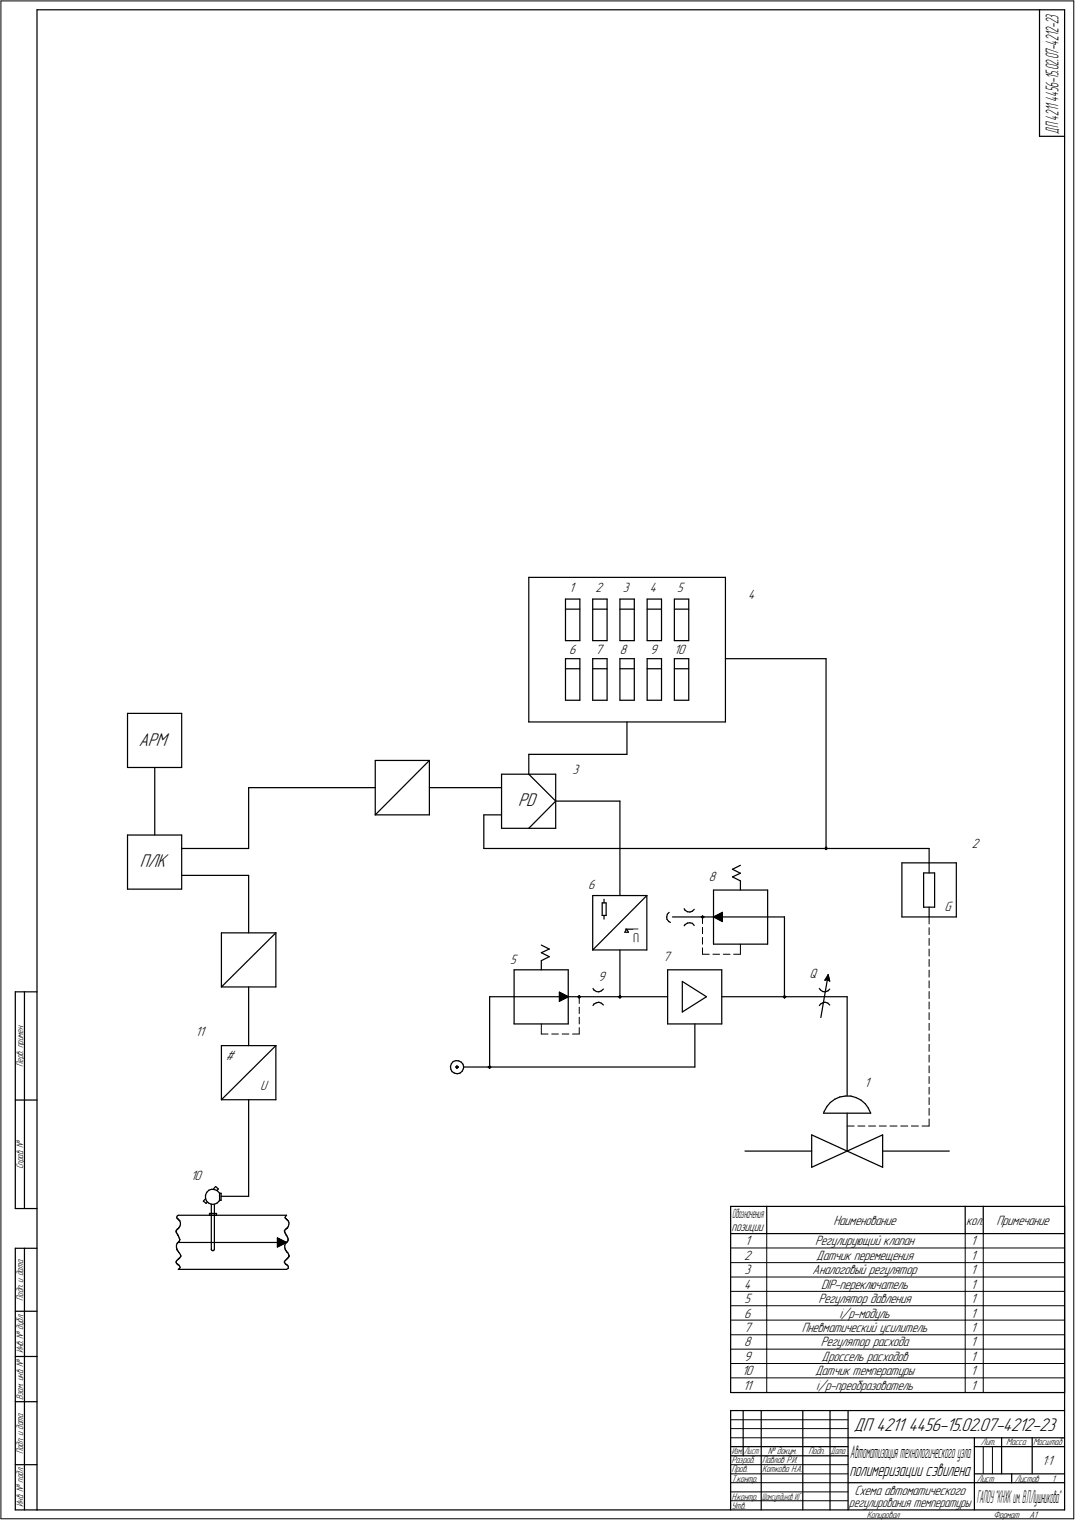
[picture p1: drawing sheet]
<svg xmlns="http://www.w3.org/2000/svg" width="595mm" height="842mm" viewBox="0 0 595 842" stroke-linecap="round" stroke-linejoin="round" font-family="sans-serif">
<g fill="none" stroke="#000" stroke-width=".68">
<path d="M20 5v832zM20 5h569zM576 5v71zM589 5v832zM576 76h13zM293 320h109zM293 320v80zM402 320v80zM313 332h8zM313 332v23zM313 337h8zM321 332v23z"/>
<path d="M328 332h8zM328 332v23zM328 337h8zM336 332v23zM343 332h8zM343 332v23zM343 337h8zM351 332v23zM358 332h8zM358 332v23zM358 337h8zM366 332v23z"/>
<path d="M373 332h8zM373 332v23zM373 337h8zM381 332v23zM313 355h8zM328 355h8zM343 355h8zM358 355h8zM373 355h8zM313 365h8zM313 365v23zM313 371h8z"/>
<path d="M321 365v23zM328 365h8zM328 365v23zM328 371h8zM336 365v23zM343 365h8zM343 365v23zM343 371h8zM351 365v23zM358 365h8zM358 365v23zM358 371h8z"/>
<path d="M366 365v23zM373 365h8zM373 365v23zM373 371h8zM381 365v23zM402 365h55zM457 365v105zM71 395h30zM71 395v30zM101 395v30zM293 400h109zM313 388h8z"/>
<path d="M328 388h8zM343 388h8zM347 400v18zM358 388h8zM373 388h8zM293 418v11zM293 418h54zM71 425h30zM86 425v38zM138 436h70zM138 436v34zM208 421h30z"/>
<path d="M208 421v30zM238 421v30zM238 421l-30 30zM238 436h40zM278 429h30zM278 429v30zM293 429l15 15zM308 429v30zM208 451h30zM268 451h10zM268 451v19zM278 459h30z"/>
<path d="M308 444l-15 15zM308 444h35zM343 444v52zM71 463h30zM71 463v30zM101 463v30zM101 470h37zM268 470h246zM499 478h31zM499 478v30zM514 478v6zM514 470v8z"/>
<path d="M530 478v30zM71 493h30zM101 485h37zM138 485v32zM328 496h30zM328 496v30zM334 498v2zM358 496v30zM358 496l-30 30zM395 493v30zM395 493h30zM406 486l4 2z"/>
<path d="M406 486l4-2zM406 482l4 2zM406 482l4-3zM410 488v5zM425 493v30zM511 484h6zM511 484v19zM517 484v19zM123 517h30zM123 517v30zM153 517v30zM333 500h3z"/>
<path d="M333 507h3zM333 500v7zM334 507v2zM336 500v7zM346 516h2zM346 515h7zM347 515l1 1zM347 515l-1 1zM369 508v1zM369 509l1 2zM369 506l2-1zM369 506v2z"/>
<path d="M370 511h1zM372 508h62zM379 503v1zM379 504l2 1zM379 512l2-1zM379 512v1zM381 505h1zM381 511h1zM382 505h1zM382 511l1 1zM383 512l1 1zM384 504l-1 1z"/>
<path d="M395 508l5 3zM395 508l5-3zM400 505v6zM434 508v44zM499 508h31zM511 503h6zM514 503v5zM285 537h30zM285 537v30zM300 532v5zM300 532l4-2zM300 528l4 2z"/>
<path d="M300 528l4-2zM300 524l4 2zM315 537v30zM328 526h30zM343 526v26zM370 537h30zM370 537v30zM395 523h30zM400 537v30zM8 549v121zM8 549h12zM14 549v121z"/>
<path d="M123 547h30zM123 547l30-30zM138 547v32zM271 552v39zM271 552h14zM285 552h25zM310 550v5zM310 555l5-3zM310 550l5 2zM315 552h55zM328 548h1zM329 548l1 1z"/>
<path d="M329 556h1zM329 556l-1 1zM330 549h2zM330 556l2-1zM332 549h1zM332 555l1 1zM333 549l1-1zM333 556l1 1zM378 544v17zM378 544l13 8zM400 552h69zM454 548h.1"/>
<path d="M454 548l2 1zM454 556h2zM454 556v1zM456 549h1zM456 556l1-1zM457 543h1zM457 549h1zM457 555l1 1zM458 543l1 1zM458 556l1 1zM459 540l-5 24zM459 540v4z"/>
<path d="M459 540l-2 3zM459 548l-1 1zM469 552v55zM123 579h30zM123 579v30zM153 579v30zM285 567h30zM370 567h30zM378 561l13-9zM385 567v24zM249 591l1 1zM250 592v2z"/>
<path d="M250 589l-1 2zM250 594l2 1zM251 588h1zM251 588l-1 1zM252 595h1zM252 588h2zM253 595h2zM254 588h1zM255 595l1-1zM255 588l1 2zM256 590l1 1zM257 592l-1 2z"/>
<path d="M257 591h128zM257 591v1zM8 609h12zM123 609h30zM123 609l30-30zM138 609v54zM456 617h26zM456 616v1zM458 613l-2 3zM460 611l2-2zM460 611l-2 2zM462 609l3-1z"/>
<path d="M465 608l3-1zM468 607h3zM469 617v21zM471 607l3 1zM474 608l3 1zM477 609l2 2zM479 611l2 3zM481 614l1 3zM412 638h37zM449 629v18zM449 629l40 18zM489 629v18z"/>
<path d="M489 638h37zM116 659h1zM116 659l-2 2zM117 659h2zM119 659l1 1zM119 657l2 2zM119 657l-1 2zM120 660l1-1zM120 660l2 1zM449 647l40-18zM8 670h12zM98 674v1z"/>
<path d="M98 675h.1M98 674h.1M98 674l1-1zM99 675h.1M99 673h60zM99 676h.1M99 680h.1M100 676h.1M100 679l-1 1zM100 676v2zM100 679h.1M100 678v1z"/>
<path d="M113 665l1 2zM114 662v2zM114 664v1zM114 664l-1 1zM114 667l1-1zM114 665l1 1zM114 661v1zM115 666l2 1zM116 673h4zM116 672v1zM116 672h4zM117 667v25z"/>
<path d="M117 667h2zM119 667v25zM119 667l1-1zM120 672v1zM120 666l1-1zM121 665h.1M122 661v4zM122 661h.1M122 665h.1M122 663h16zM158 674v1zM158 675h.1"/>
<path d="M158 674h.1M158 674l1-1zM159 675h.1M159 676h.1M159 676h1zM159 680h.1M160 676h.1M160 679l-1 1zM160 676v2zM160 679h.1M160 678v1zM405 668h129z"/>
<path d="M405 668v15zM425 668v15zM534 668h10zM534 668v15zM544 668h45zM544 668v15zM589 668v15zM8 692v145zM8 692h12zM14 692v145zM98 699v1zM98 699h.1"/>
<path d="M98 683h.1M98 682h.1M98 682v-1zM98 700h.1M98 691v1zM98 690v1zM98 692h.1M98 698v1zM98 698h1zM98 693h.1M98 689v1zM98 689h.1"/>
<path d="M98 684h.1M98 681h.1M98 693h1zM99 684h.1M99 693h.1M99 688h.1M99 685h.1M99 688h60zM99 698h.1M99 697h.1M99 694h.1M99 681h.1"/>
<path d="M99 685v1zM99 686h.1M99 694l1 1zM100 687h.1M100 687h-1zM100 696v1zM100 696h.1M100 695v1zM117 692v1zM117 692h.1M117 693h1zM118 693h.1"/>
<path d="M119 692l-1 1zM154 686v5zM154 691l5-3zM154 686l5 2zM157 699l1 1zM157 699h.1M158 682h.1M157 682h.1M157 682l1-1zM158 699v-1zM158 691v1zM158 690v1z"/>
<path d="M158 683h.1M158 700h.1M158 692h.1M158 692v1zM158 683v1zM158 698h.1M158 689v1zM158 681h.1M158 693h.1M158 689h.1M158 684h.1M159 693h.1"/>
<path d="M158 688h.1M159 684h.1M159 698h.1M159 694h.1M159 685h.1M159 697h.1M159 688h.1M159 681h.1M159 685v1zM159 694h1zM159 686h1zM160 694v1z"/>
<path d="M160 687l-1 1zM160 687h.1M160 696v1zM160 696h.1M160 695v1zM405 683v64zM405 683h129zM534 683h10zM544 683h45zM589 683v64zM99 701h.1M99 703h60z"/>
<path d="M99 703h.1M99 701l1 1zM100 702l-1 1zM158 701h.1M159 701h.1M159 703h1zM159 701h1zM160 701v1zM160 702v1zM8 726h12zM8 752h12zM405 747v24z"/>
<path d="M589 747v24zM8 777h12zM405 771h20zM425 771h164zM405 781h184zM405 781v56zM411 781v26zM421 781v56zM444 781v56zM460 781v56zM470 781v56zM470 797h119z"/>
<path d="M539 797v40zM555 797v20zM571 797v20zM8 811h12zM405 801h65zM405 807h65zM539 801h16zM539 817h50zM555 801h34zM560 817v4zM8 837h12zM20 837h569z"/>
<path d="M470 821h69zM539 821h50z"/>
</g>
<g fill="none" stroke="#000" stroke-width=".55">
<path d="M1 1v840zM1 1h594zM595 1v840zM457 470v1zM457 470h.1M457 470h1zM457 471l1-1zM457 469l1 1zM457 469v1zM458 470h.1M388 508l1 1zM389 508h.1"/>
<path d="M389 519v4zM389 514v3zM389 508v4zM389 507v1zM389 507l-1 1zM389 509v-1zM389 507l1 1zM389 509l1-1zM514 508v4zM514 514v4zM514 520v4zM389 529h4z"/>
<path d="M389 525v4zM395 529h3zM400 529h4zM406 529h4zM410 523v6zM514 526v4zM514 532v3zM514 537v4zM320 552h1zM320 552l1 1zM321 552h.1M321 558v4z"/>
<path d="M321 552v4zM321 553h.1M321 552v1zM342 552h1zM342 552l1 1zM343 552h.1M343 552v1zM343 552h1zM343 553l1-1zM343 553h.1M344 552h.1M344 552l-1 1z"/>
<path d="M434 552v1zM434 552h.1M435 552h.1M434 553l1-1zM434 552h1zM435 552l-1 1zM514 543v4zM514 549v4zM514 555v4zM300 567v6zM300 573h3zM305 573h4z"/>
<path d="M311 573h4zM317 573h4zM321 569v4zM321 564v3zM514 561v4zM514 567v4zM514 573v4zM514 579v4zM252 591l1 1zM253 591h.1M253 591h-1zM253 592v-1z"/>
<path d="M253 590l1 1zM253 590l-1 1zM253 592l1-1zM270 591l1-1zM270 591l1 1zM271 591v1zM271 591h.1M271 591h1zM271 590l1 1zM272 591l-1 1zM272 591h.1M514 585v3z"/>
<path d="M514 590v4zM514 596v4zM514 602v4zM514 608v4zM514 614v4zM514 620v4zM469 624h4zM475 624h4zM481 624h4zM487 624h4zM493 624h4zM499 624h4z"/>
<path d="M505 624h4zM511 624h3zM405 691h184zM405 700h184zM425 683v64zM534 683v8zM534 691v9zM534 700v7zM544 683v8zM544 691v9zM544 700v7zM405 707h20z"/>
<path d="M405 715h20zM425 707h164zM425 715h164zM534 707v8zM534 715v8zM544 707v8zM544 715v8zM405 723h20zM405 731h20zM405 739h20zM425 723h164zM425 731h164z"/>
<path d="M425 739h164zM534 723v8zM534 731v8zM534 739v8zM544 723v8zM544 731v8zM544 739v8zM405 747h20zM405 755h20zM425 747h164zM425 747v24zM425 755h164z"/>
<path d="M534 747v8zM534 755v16zM544 747v8zM544 755v16zM405 763h20zM425 763h109zM534 763h10zM544 763h45zM405 791h65zM405 797h65zM405 787h65zM405 811h65z"/>
<path d="M405 817h65zM544 801v16zM549 801v16zM405 821h65zM405 827h65zM405 831h65zM1 841h594z"/>
</g>
<g fill="#000" stroke="#000" stroke-width=".55">
<path d="M399 506h1zM399 506h1zM399 506h1zM398 506h2zM398 506h2zM398 507h2zM397 507h3zM397 507h3zM397 507h3zM396 507h4zM396 507h4zM396 508h4zM395 508h5zM395 508h5zM395 508h5zM396 508h4zM396 509h4zM396 509h4zM397 509h3zM397 509h3zM397 509h3zM398 509h2zM398 510h2zM398 510h2zM399 510h1zM399 510h1zM399 510h1z"/>
<path d="M310 550h1zM310 550h1zM310 551h1zM310 551h2zM310 551h2zM310 551h2zM310 551h3zM310 551h3zM310 552h3zM310 552h4zM310 552h4zM310 552h4zM310 552h5zM310 552h4zM310 553h4zM310 553h4zM310 553h3zM310 553h3zM310 553h3zM310 553h2zM310 554h2zM310 554h2zM310 554h1zM310 554h1zM310 554h1z"/>
<path d="M458 541h1zM458 541h1zM458 541h1zM458 541h1zM458 541h1zM458 542h1zM458 542h1zM458 542h1zM457 542h2zM457 542h2zM457 542h2zM457 543h2zM457 543h2zM458 543h1z"/>
<path d="M154 686h1zM154 686h1zM154 687h1zM154 687h2zM154 687h2zM154 687h2zM154 687h3zM154 687h3zM154 688h3zM154 688h4zM154 688h4zM154 688h4zM154 688h5zM154 689h4zM154 689h4zM154 689h4zM154 689h3zM154 689h3zM154 689h3zM154 690h2zM154 690h2zM154 690h2zM154 690h1zM154 690h1zM154 690h1z"/>
</g>
<g fill="#fff" stroke="#fff" stroke-width=".55">
<path d="M77 405h17zM77 405h17zM77 406h17zM77 406h17zM77 406h17zM77 406h17zM77 406h17zM77 406h17zM77 407h17zM77 407h17zM77 407h17zM77 407h17zM77 407h17zM77 407h17zM77 408h17zM77 408h17zM77 408h17zM77 408h17zM77 408h17zM77 408h17zM77 409h17zM77 409h17zM77 409h17zM77 409h17zM77 409h17zM77 409h17zM77 410h17zM77 410h17zM77 410h17zM77 410h17zM77 410h17zM77 410h17zM77 411h17zM77 411h17zM77 411h17zM77 411h17zM77 411h17zM77 411h17zM77 412h17zM77 412h17zM77 412h17zM77 412h17zM77 412h17zM77 412h17zM77 413h17zM77 413h17zM77 413h17zM77 413h17zM77 413h17zM77 414h17zM77 414h17zM77 414h17zM77 414h17zM77 414h17zM77 414h17zM77 415h17zM77 415h17zM77 415h17zM77 415h17z"/>
<path d="M287 439h11zM287 439h11zM287 439h11zM287 439h11zM287 440h11zM287 440h11zM287 440h11zM287 440h11zM287 440h11zM287 440h11zM287 441h11zM287 441h11zM287 441h11zM287 441h11zM287 441h11zM287 441h11zM287 442h11zM287 442h11zM287 442h11zM287 442h11zM287 442h11zM287 442h11zM287 443h11zM287 443h11zM287 443h11zM287 443h11zM287 443h11zM287 443h11zM287 444h11zM287 444h11zM287 444h11zM287 444h11zM287 444h11zM287 444h11zM287 445h11zM287 445h11zM287 445h11zM287 445h11zM287 445h11zM287 446h11zM287 446h11zM287 446h11zM287 446h11zM287 446h11zM287 446h11zM287 447h11zM287 447h11zM287 447h11zM287 447h11zM287 447h11zM287 447h11zM287 448h11zM287 448h11zM287 448h11zM287 448h11zM287 448h11zM287 448h11zM287 449h11zM287 449h11z"/>
<path d="M523 499h5zM523 499h5zM523 499h5zM523 500h5zM523 500h5zM523 500h5zM523 500h5zM523 500h5zM523 500h5zM523 501h5zM523 501h5zM523 501h5zM523 501h5zM523 501h5zM523 501h5zM523 502h5zM523 502h5zM523 502h5zM523 502h5zM523 502h5zM523 502h5zM523 503h5zM523 503h5zM523 503h5zM523 503h5zM523 503h5zM523 503h5zM523 504h5zM523 504h5zM523 504h5zM523 504h5zM523 504h5zM523 504h5zM523 505h5zM523 505h5zM523 505h5zM523 505h5zM523 505h5zM523 505h5zM523 506h5zM523 506h5zM523 506h5z"/>
<path d="M77 473h17zM77 473h17zM77 473h17zM77 473h17zM77 473h17zM77 473h17zM77 474h17zM77 474h17zM77 474h17zM77 474h17zM77 474h17zM77 474h17zM77 475h17zM77 475h17zM77 475h17zM77 475h17zM77 475h17zM77 475h17zM77 476h17zM77 476h17zM77 476h17zM77 476h17zM77 476h17zM77 477h17zM77 477h17zM77 477h17zM77 477h17zM77 477h17zM77 477h17zM77 478h17zM77 478h17zM77 478h17zM77 478h17zM77 478h17zM77 478h17zM77 479h17zM77 479h17zM77 479h17zM77 479h17zM77 479h17zM77 479h17zM77 480h17zM77 480h17zM77 480h17zM77 480h17zM77 480h17zM77 480h17zM77 481h17zM77 481h17zM77 481h17zM77 481h17zM77 481h17zM77 481h17zM77 482h17zM77 482h17zM77 482h17zM77 482h17zM77 482h17zM77 482h17z"/>
<path d="M315 323h4zM315 323h4zM315 323h4zM315 323h4zM315 323h4zM315 323h4zM315 324h4zM315 324h4zM315 324h4zM315 324h4zM315 324h4zM315 324h4zM315 325h4zM315 325h4zM315 325h4zM315 325h4zM315 325h4zM315 325h4zM315 326h4zM315 326h4zM315 326h4zM315 326h4zM315 326h4zM315 326h4zM315 327h4zM315 327h4zM315 327h4zM315 327h4zM315 327h4zM315 327h4zM315 328h4zM315 328h4zM315 328h4zM315 328h4zM315 328h4zM315 329h4zM315 329h4zM315 329h4zM315 329h4zM315 329h4zM315 329h4zM315 330h4z"/>
<path d="M330 323h5zM330 323h5zM330 323h5zM330 323h5zM330 323h5zM330 323h5zM330 324h5zM330 324h5zM330 324h5zM330 324h5zM330 324h5zM330 324h5zM330 325h5zM330 325h5zM330 325h5zM330 325h5zM330 325h5zM330 325h5zM330 326h5zM330 326h5zM330 326h5zM330 326h5zM330 326h5zM330 326h5zM330 327h5zM330 327h5zM330 327h5zM330 327h5zM330 327h5zM330 327h5zM330 328h5zM330 328h5zM330 328h5zM330 328h5zM330 328h5zM330 329h5zM330 329h5zM330 329h5zM330 329h5zM330 329h5zM330 329h5zM330 330h5z"/>
<path d="M345 323h5zM345 323h5zM345 323h5zM345 323h5zM345 323h5zM345 323h5zM345 324h5zM345 324h5zM345 324h5zM345 324h5zM345 324h5zM345 324h5zM345 325h5zM345 325h5zM345 325h5zM345 325h5zM345 325h5zM345 325h5zM345 326h5zM345 326h5zM345 326h5zM345 326h5zM345 326h5zM345 326h5zM345 327h5zM345 327h5zM345 327h5zM345 327h5zM345 327h5zM345 327h5zM345 328h5zM345 328h5zM345 328h5zM345 328h5zM345 328h5zM345 329h5zM345 329h5zM345 329h5zM345 329h5zM345 329h5zM345 329h5zM345 330h5z"/>
<path d="M360 323h5zM360 323h5zM360 323h5zM360 323h5zM360 323h5zM360 323h5zM360 324h5zM360 324h5zM360 324h5zM360 324h5zM360 324h5zM360 324h5zM360 325h5zM360 325h5zM360 325h5zM360 325h5zM360 325h5zM360 325h5zM360 326h5zM360 326h5zM360 326h5zM360 326h5zM360 326h5zM360 326h5zM360 327h5zM360 327h5zM360 327h5zM360 327h5zM360 327h5zM360 327h5zM360 328h5zM360 328h5zM360 328h5zM360 328h5zM360 328h5zM360 329h5zM360 329h5zM360 329h5zM360 329h5zM360 329h5zM360 329h5zM360 330h5z"/>
<path d="M375 323h5zM375 323h5zM375 323h5zM375 323h5zM375 323h5zM375 323h5zM375 324h5zM375 324h5zM375 324h5zM375 324h5zM375 324h5zM375 324h5zM375 325h5zM375 325h5zM375 325h5zM375 325h5zM375 325h5zM375 325h5zM375 326h5zM375 326h5zM375 326h5zM375 326h5zM375 326h5zM375 326h5zM375 327h5zM375 327h5zM375 327h5zM375 327h5zM375 327h5zM375 327h5zM375 328h5zM375 328h5zM375 328h5zM375 328h5zM375 328h5zM375 329h5zM375 329h5zM375 329h5zM375 329h5zM375 329h5zM375 329h5zM375 330h5z"/>
<path d="M315 357h5zM315 357h5zM315 357h5zM315 357h5zM315 357h5zM315 358h5zM315 358h5zM315 358h5zM315 358h5zM315 358h5zM315 358h5zM315 359h5zM315 359h5zM315 359h5zM315 359h5zM315 359h5zM315 359h5zM315 360h5zM315 360h5zM315 360h5zM315 360h5zM315 360h5zM315 361h5zM315 361h5zM315 361h5zM315 361h5zM315 361h5zM315 361h5zM315 362h5zM315 362h5zM315 362h5zM315 362h5zM315 362h5zM315 362h5zM315 363h5zM315 363h5zM315 363h5zM315 363h5zM315 363h5zM315 363h5zM315 364h5zM315 364h5z"/>
<path d="M330 357h5zM330 357h5zM330 357h5zM330 357h5zM330 357h5zM330 358h5zM330 358h5zM330 358h5zM330 358h5zM330 358h5zM330 358h5zM330 359h5zM330 359h5zM330 359h5zM330 359h5zM330 359h5zM330 359h5zM330 360h5zM330 360h5zM330 360h5zM330 360h5zM330 360h5zM330 361h5zM330 361h5zM330 361h5zM330 361h5zM330 361h5zM330 361h5zM330 362h5zM330 362h5zM330 362h5zM330 362h5zM330 362h5zM330 362h5zM330 363h5zM330 363h5zM330 363h5zM330 363h5zM330 363h5zM330 363h5zM330 364h5zM330 364h5z"/>
<path d="M343 357h5zM343 357h5zM343 357h5zM343 357h5zM343 357h5zM343 358h5zM343 358h5zM343 358h5zM343 358h5zM343 358h5zM343 358h5zM343 359h5zM343 359h5zM343 359h5zM343 359h5zM343 359h5zM343 359h5zM343 360h5zM343 360h5zM343 360h5zM343 360h5zM343 360h5zM343 361h5zM343 361h5zM343 361h5zM343 361h5zM343 361h5zM343 361h5zM343 362h5zM343 362h5zM343 362h5zM343 362h5zM343 362h5zM343 362h5zM343 363h5zM343 363h5zM343 363h5zM343 363h5zM343 363h5zM343 363h5zM343 364h5zM343 364h5z"/>
<path d="M360 357h5zM360 357h5zM360 357h5zM360 357h5zM360 357h5zM360 358h5zM360 358h5zM360 358h5zM360 358h5zM360 358h5zM360 358h5zM360 359h5zM360 359h5zM360 359h5zM360 359h5zM360 359h5zM360 359h5zM360 360h5zM360 360h5zM360 360h5zM360 360h5zM360 360h5zM360 361h5zM360 361h5zM360 361h5zM360 361h5zM360 361h5zM360 361h5zM360 362h5zM360 362h5zM360 362h5zM360 362h5zM360 362h5zM360 362h5zM360 363h5zM360 363h5zM360 363h5zM360 363h5zM360 363h5zM360 363h5zM360 364h5zM360 364h5z"/>
<path d="M373 357h7zM373 357h7zM373 357h7zM373 357h7zM373 357h7zM373 358h7zM373 358h7zM373 358h7zM373 358h7zM373 358h7zM373 358h7zM373 359h7zM373 359h7zM373 359h7zM373 359h7zM373 359h7zM373 359h7zM373 360h7zM373 360h7zM373 360h7zM373 360h7zM373 360h7zM373 361h7zM373 361h7zM373 361h7zM373 361h7zM373 361h7zM373 361h7zM373 362h7zM373 362h7zM373 362h7zM373 362h7zM373 362h7zM373 362h7zM373 363h7zM373 363h7zM373 363h7zM373 363h7zM373 363h7zM373 363h7zM373 364h7zM373 364h7z"/>
<path d="M479 597h4zM479 597h4zM479 597h4zM479 597h4zM479 597h4zM479 597h4zM479 598h4zM479 598h4zM479 598h4zM479 598h4zM479 598h4zM479 598h4zM479 599h4zM479 599h4zM479 599h4zM479 599h4zM479 599h4zM479 599h4zM479 600h4zM479 600h4zM479 600h4zM479 600h4zM479 600h4zM479 600h4zM479 601h4zM479 601h4zM479 601h4zM479 601h4zM479 601h4zM479 601h4zM479 602h4zM479 602h4zM479 602h4zM479 602h4zM479 602h4zM479 602h4zM479 603h4zM479 603h4zM479 603h4zM479 603h4zM479 603h4zM479 604h4z"/>
<path d="M317 423h5zM317 424h5zM317 424h5zM317 424h5zM317 424h5zM317 424h5zM317 424h5zM317 425h5zM317 425h5zM317 425h5zM317 425h5zM317 425h5zM317 425h5zM317 426h5zM317 426h5zM317 426h5zM317 426h5zM317 426h5zM317 426h5zM317 427h5zM317 427h5zM317 427h5zM317 427h5zM317 427h5zM317 427h5zM317 428h5zM317 428h5zM317 428h5zM317 428h5zM317 428h5zM317 428h5zM317 429h5zM317 429h5zM317 429h5zM317 429h5zM317 429h5zM317 429h5zM317 430h5zM317 430h5zM317 430h5zM317 430h5zM317 430h5z"/>
<path d="M414 326h5zM414 326h5zM414 327h5zM414 327h5zM414 327h5zM414 327h5zM414 327h5zM414 327h5zM414 328h5zM414 328h5zM414 328h5zM414 328h5zM414 328h5zM414 329h5zM414 329h5zM414 329h5zM414 329h5zM414 329h5zM414 329h5zM414 330h5zM414 330h5zM414 330h5zM414 330h5zM414 330h5zM414 330h5zM414 331h5zM414 331h5zM414 331h5zM414 331h5zM414 331h5zM414 331h5zM414 332h5zM414 332h5zM414 332h5zM414 332h5zM414 332h5zM414 332h5zM414 333h5zM414 333h5zM414 333h5zM414 333h5zM414 333h5z"/>
<path d="M538 464h5zM538 465h5zM538 465h5zM538 465h5zM538 465h5zM538 465h5zM538 465h5zM538 466h5zM538 466h5zM538 466h5zM538 466h5zM538 466h5zM538 467h5zM538 467h5zM538 467h5zM538 467h5zM538 467h5zM538 467h5zM538 468h5zM538 468h5zM538 468h5zM538 468h5zM538 468h5zM538 468h5zM538 469h5zM538 469h5zM538 469h5zM538 469h5zM538 469h5zM538 469h5zM538 470h5zM538 470h5zM538 470h5zM538 470h5zM538 470h5zM538 470h5zM538 471h5zM538 471h5zM538 471h5zM538 471h5zM538 471h5zM538 471h5z"/>
<path d="M106 648h7zM106 649h7zM106 649h7zM106 649h7zM106 649h7zM106 649h7zM106 649h7zM106 650h7zM106 650h7zM106 650h7zM106 650h7zM106 650h7zM106 650h7zM106 651h7zM106 651h7zM106 651h7zM106 651h7zM106 651h7zM106 651h7zM106 652h7zM106 652h7zM106 652h7zM106 652h7zM106 652h7zM106 652h7zM106 653h7zM106 653h7zM106 653h7zM106 653h7zM106 653h7zM106 653h7zM106 654h7zM106 654h7zM106 654h7zM106 654h7zM106 654h7zM106 654h7zM106 655h7zM106 655h7zM106 655h7zM106 655h7zM106 655h7z"/>
<path d="M108 568h6zM108 568h6zM108 568h6zM108 569h6zM108 569h6zM108 569h6zM108 569h6zM108 569h6zM108 569h6zM108 570h6zM108 570h6zM108 570h6zM108 570h6zM108 570h6zM108 570h6zM108 571h6zM108 571h6zM108 571h6zM108 571h6zM108 571h6zM108 571h6zM108 572h6zM108 572h6zM108 572h6zM108 572h6zM108 572h6zM108 573h6zM108 573h6zM108 573h6zM108 573h6zM108 573h6zM108 573h6zM108 574h6zM108 574h6zM108 574h6zM108 574h6zM108 574h6zM108 574h6zM108 575h6zM108 575h6zM108 575h6zM108 575h6z"/>
<path d="M351 515h3zM351 515h3zM351 516h3zM351 516h3zM351 516h3zM351 516h3zM351 516h3zM351 516h3zM351 517h3zM351 517h3zM351 517h3zM351 517h3zM351 517h3zM351 517h3zM351 518h3zM351 518h3zM351 518h3zM351 518h3zM351 518h3zM351 518h3zM351 519h3zM351 519h3zM351 519h3zM351 519h3zM351 519h3zM351 520h3zM351 520h3zM351 520h3zM351 520h3zM351 520h3zM351 520h3zM351 521h3zM351 521h3zM351 521h3zM351 521h3zM351 521h3zM351 521h3zM351 522h3zM351 522h3zM351 522h3zM351 522h3zM351 522h3z"/>
<path d="M331 538h5zM331 538h5zM331 538h5zM331 539h5zM331 539h5zM331 539h5zM331 539h5zM331 539h5zM331 539h5zM331 540h5zM331 540h5zM331 540h5zM331 540h5zM331 540h5zM331 541h5zM331 541h5zM331 541h5zM331 541h5zM331 541h5zM331 541h5zM331 542h5zM331 542h5zM331 542h5zM331 542h5zM331 542h5zM331 542h5zM331 543h5zM331 543h5zM331 543h5zM331 543h5zM331 543h5zM331 543h5zM331 544h5zM331 544h5zM331 544h5zM331 544h5zM331 544h5zM331 544h5zM331 545h5zM331 545h5zM331 545h5zM331 545h5z"/>
<path d="M326 487h5zM326 487h5zM326 487h5zM326 488h5zM326 488h5zM326 488h5zM326 488h5zM326 488h5zM326 488h5zM326 489h5zM326 489h5zM326 489h5zM326 489h5zM326 489h5zM326 489h5zM326 490h5zM326 490h5zM326 490h5zM326 490h5zM326 490h5zM326 490h5zM326 491h5zM326 491h5zM326 491h5zM326 491h5zM326 491h5zM326 491h5zM326 492h5zM326 492h5zM326 492h5zM326 492h5zM326 492h5zM326 492h5zM326 493h5zM326 493h5zM326 493h5zM326 493h5zM326 493h5zM326 493h5zM326 494h5zM326 494h5zM326 494h5z"/>
<path d="M282 529h5zM282 529h5zM282 529h5zM282 529h5zM282 529h5zM282 530h5zM282 530h5zM282 530h5zM282 530h5zM282 530h5zM282 530h5zM282 531h5zM282 531h5zM282 531h5zM282 531h5zM282 531h5zM282 531h5zM282 532h5zM282 532h5zM282 532h5zM282 532h5zM282 532h5zM282 532h5zM282 533h5zM282 533h5zM282 533h5zM282 533h5zM282 533h5zM282 533h5zM282 534h5zM282 534h5zM282 534h5zM282 534h5zM282 534h5zM282 534h5zM282 535h5zM282 535h5zM282 535h5zM282 535h5zM282 535h5zM282 535h5zM282 536h5z"/>
<path d="M367 527h5zM367 527h5zM367 527h5zM367 527h5zM367 527h5zM367 527h5zM367 528h5zM367 528h5zM367 528h5zM367 528h5zM367 528h5zM367 528h5zM367 529h5zM367 529h5zM367 529h5zM367 529h5zM367 529h5zM367 530h5zM367 530h5zM367 530h5zM367 530h5zM367 530h5zM367 530h5zM367 531h5zM367 531h5zM367 531h5zM367 531h5zM367 531h5zM367 531h5zM367 532h5zM367 532h5zM367 532h5zM367 532h5zM367 532h5zM367 532h5zM367 533h5zM367 533h5zM367 533h5zM367 533h5zM367 533h5zM367 533h5zM367 534h5z"/>
<path d="M393 482h4zM393 482h4zM393 483h4zM393 483h4zM393 483h4zM393 483h4zM393 483h4zM393 483h4zM393 484h4zM393 484h4zM393 484h4zM393 484h4zM393 484h4zM393 484h4zM393 485h4zM393 485h4zM393 485h4zM393 485h4zM393 485h4zM393 485h4zM393 486h4zM393 486h4zM393 486h4zM393 486h4zM393 486h4zM393 486h4zM393 487h4zM393 487h4zM393 487h4zM393 487h4zM393 487h4zM393 488h4zM393 488h4zM393 488h4zM393 488h4zM393 488h4zM393 488h4zM393 489h4zM393 489h4zM393 489h4zM393 489h4zM393 489h4z"/>
<path d="M144 598h5zM144 599h5zM144 599h5zM144 599h5zM144 599h5zM144 599h5zM144 599h5zM144 600h5zM144 600h5zM144 600h5zM144 600h5zM144 600h5zM144 600h5zM144 601h5zM144 601h5zM144 601h5zM144 601h5zM144 601h5zM144 601h5zM144 602h5zM144 602h5zM144 602h5zM144 602h5zM144 602h5zM144 602h5zM144 603h5zM144 603h5zM144 603h5zM144 603h5zM144 603h5zM144 604h5zM144 604h5zM144 604h5zM144 604h5zM144 604h5zM144 604h5zM144 605h5zM144 605h5zM144 605h5zM144 605h5zM144 605h5zM144 605h5z"/>
<path d="M125 582h6zM125 582h6zM125 582h6zM125 582h6zM125 583h6zM125 583h6zM125 583h6zM125 583h6zM125 583h6zM125 583h6zM125 584h6zM125 584h6zM125 584h6zM125 584h6zM125 584h6zM125 584h6zM125 585h6zM125 585h6zM125 585h6zM125 585h6zM125 585h6zM125 585h6zM125 586h6zM125 586h6zM125 586h6zM125 586h6zM125 586h6zM125 586h6zM125 587h6zM125 587h6zM125 587h6zM125 587h6zM125 587h6zM125 587h6zM125 588h6zM125 588h6zM125 588h6zM125 588h6zM125 588h6zM125 588h6zM125 589h6zM125 589h6z"/>
<path d="M448 536h6zM448 537h6zM448 537h6zM448 537h6zM448 537h6zM448 537h6zM448 537h6zM448 538h6zM448 538h6zM448 538h6zM448 538h6zM448 538h6zM448 538h6zM448 539h6zM448 539h6zM448 539h6zM448 539h6zM448 539h6zM448 539h6zM448 540h6zM448 540h6zM448 540h6zM448 540h6zM448 540h6zM448 541h6zM448 541h6zM448 541h6zM448 541h6zM448 541h6zM448 541h6zM448 542h6zM448 542h6zM448 542h6zM448 542h6zM448 542h6zM448 542h6zM448 543h6zM448 543h6zM448 543h6zM448 543h6zM448 543h6zM448 543h6z"/>
</g>
<g font-size="10.8">
<text x="77" y="413">АРМ</text>
<text x="287" y="447">PD</text>
<text x="77" y="480">ПЛК</text>
<text x="473" y="793">ДП 4211</text>
<text x="503" y="793">4456-15.02.07-4212-23</text>
</g>
<text font-size="10.6" x="470" y="818">полимеризации сэвилена</text>
<text font-size="10.4" x="586" y="74" transform="rotate(-90 586 74)">ДП42114456-15.02.07-4212-23</text>
<g font-size="10.3">
<text x="471" y="808">Автоматизациятехнологическогоузла</text>
<text x="541" y="833">Г</text>
<text x="542" y="833">АПОУ&quot;КНХКим.В.П.Лушникова&quot;</text>
</g>
<g font-size="7.9">
<text x="315" y="328">1</text>
<text x="330" y="328">2</text>
<text x="345" y="328">3</text>
<text x="360" y="328">4</text>
<text x="375" y="328">5</text>
<text x="414" y="332">4</text>
<text x="315" y="362">6</text>
<text x="330" y="362">7</text>
<text x="343" y="362">8</text>
<text x="360" y="362">9</text>
<text x="373" y="362">10</text>
<text x="317" y="429">3</text>
<text x="538" y="470">2</text>
<text x="393" y="488">8</text>
<text x="326" y="493">6</text>
<text x="523" y="505">G</text>
<text x="367" y="532">7</text>
<text x="282" y="534">5</text>
<text x="331" y="544">9</text>
<text x="448" y="542">Q</text>
<text x="108" y="574">11</text>
<text x="125" y="587">#</text>
<text x="144" y="604">U</text>
<text x="479" y="602">1</text>
<text x="106" y="654">10</text>
<text x="461" y="678">Наименование</text>
<text x="535" y="678">кол.</text>
<text x="552" y="678">Примечание</text>
<text x="413" y="690">1</text>
<text x="451" y="690">Регулирующий клапан</text>
<text x="538" y="690">1</text>
<text x="412" y="698">2</text>
<text x="452" y="698">Датчик перемещения</text>
<text x="538" y="698">1</text>
<text x="412" y="706">3</text>
<text x="450" y="706">Аналоговый регулятор</text>
<text x="538" y="706">1</text>
<text x="412" y="714">4</text>
<text x="455" y="714">DIP-переключатель</text>
<text x="538" y="714">1</text>
<text x="412" y="722">5</text>
<text x="453" y="722">Регулятор давления</text>
<text x="538" y="722">1</text>
<text x="412" y="730">6</text>
<text x="465" y="730">i/p-модуль</text>
<text x="538" y="730">1</text>
<text x="412" y="738">7</text>
<text x="444" y="738">Пневматический усилитель</text>
<text x="538" y="738">1</text>
<text x="412" y="746">8</text>
<text x="454" y="746">Регулятор расхода</text>
<text x="538" y="746">1</text>
<text x="412" y="754">9</text>
<text x="455" y="754">Дроссель расходов</text>
<text x="538" y="754">1</text>
<text x="411" y="762">10</text>
<text x="451" y="762">Датчик температуры</text>
<text x="538" y="762">1</text>
<text x="411" y="770">11</text>
<text x="452" y="770">i/p-преобразователь</text>
<text x="538" y="770">1</text>
<text x="577" y="812">1:1</text>
<text x="473" y="828">Схема автоматического</text>
<text x="470" y="835">регулирования температуры</text>
</g>
<text font-size="7.8" x="405" y="682">позиции</text>
<text font-size="7.6" x="405" y="675">Обозначения</text>
<text font-size="7.4" x="354" y="517" transform="rotate(180 354 517)">U</text>
<g font-size="5.5">
<text x="13" y="591" transform="rotate(-90 13 591)">Перв. примен.</text>
<text x="13" y="648" transform="rotate(-90 13 648)">Справ. №</text>
<text x="13" y="721" transform="rotate(-90 13 721)">Подп. и дата</text>
<text x="13" y="750" transform="rotate(-90 13 750)">Инв. № дубл.</text>
<text x="13" y="776" transform="rotate(-90 13 776)">Взам. инв. №</text>
<text x="543" y="801">Лит.</text>
<text x="557" y="801">Масса</text>
<text x="572" y="801">Масштаб</text>
<text x="13" y="806" transform="rotate(-90 13 806)">Подп. и дата</text>
<text x="425" y="806">№ докум.</text>
<text x="448" y="806">Подп.</text>
<text x="405" y="811">Разраб.</text>
<text x="405" y="816">Пров.</text>
<text x="422" y="811">Павлов Р.И.</text>
<text x="422" y="816">Коткова Н.А.</text>
<text x="405" y="821">Т.контр.</text>
<text x="541" y="821">Лист</text>
<text x="562" y="821">Листов</text>
<text x="582" y="821">1</text>
<text x="405" y="831">Н.контр.</text>
<text x="13" y="835" transform="rotate(-90 13 835)">Инв. № подл.</text>
<text x="405" y="836">Утв.</text>
<text x="480" y="841">Копировал</text>
<text x="550" y="841">Формат</text>
<text x="570" y="841">A1</text>
</g>
<g font-size="5.4">
<text x="405" y="806">Изм.</text>
<text x="412" y="806">Лист</text>
<text x="460" y="806">Дата</text>
<text x="422" y="831">Шамсутдинов И.Г.</text>
</g>
</svg>
